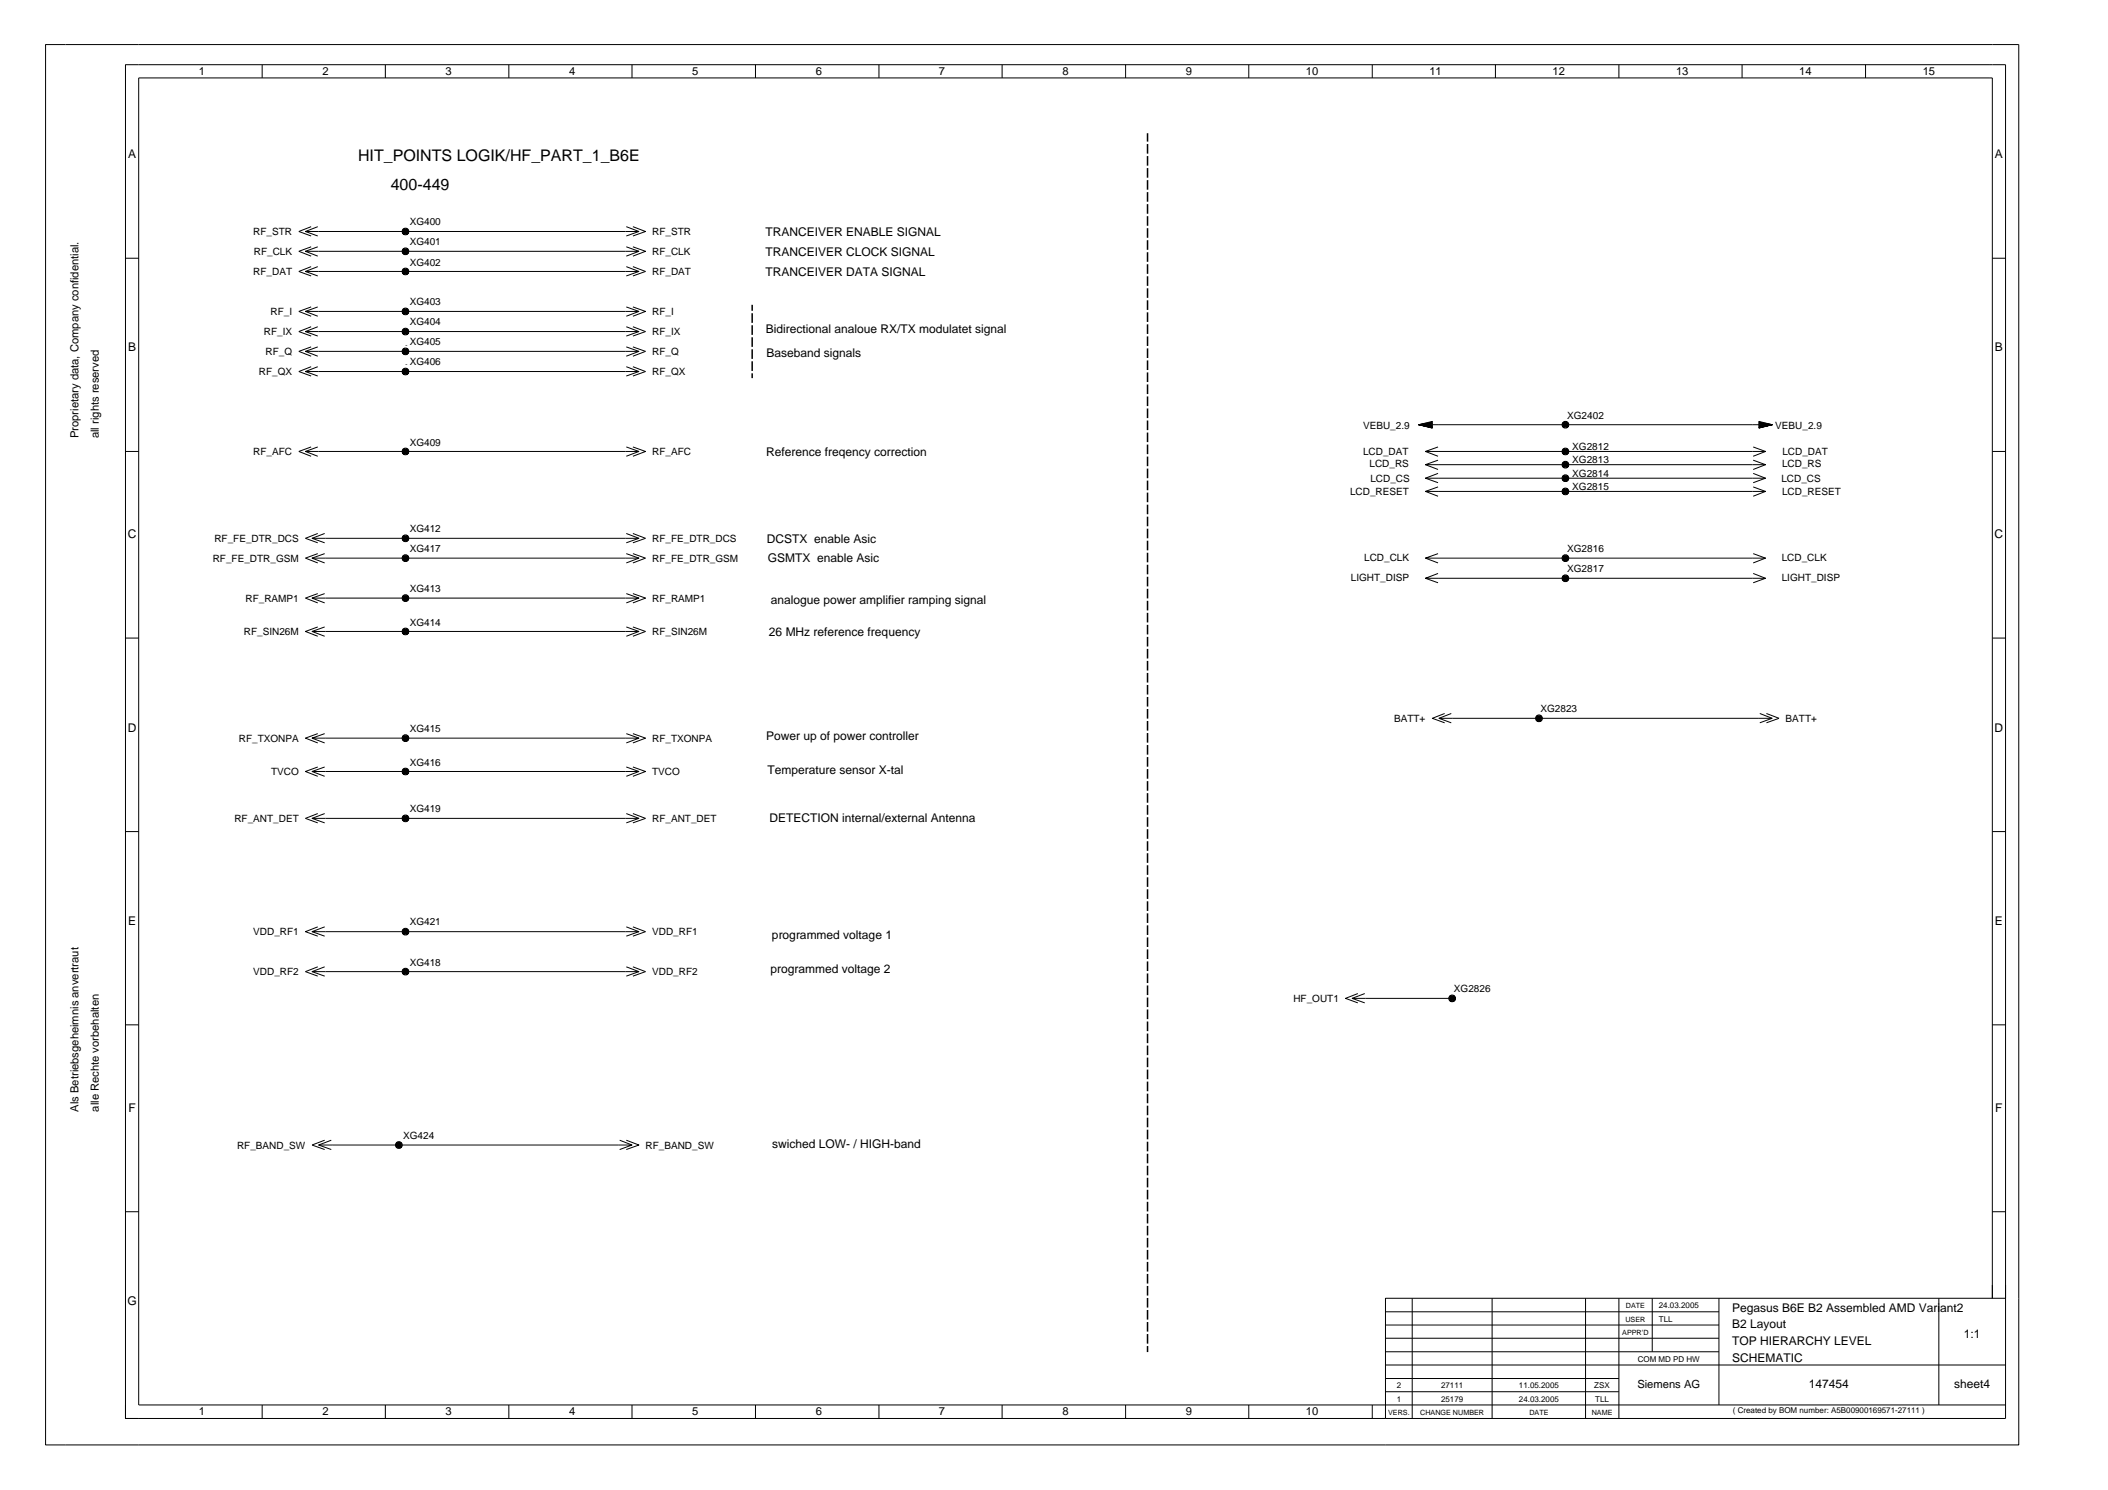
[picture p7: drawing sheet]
<svg xmlns="http://www.w3.org/2000/svg" width="594mm" height="420mm" viewBox="0 0 594 420" stroke-linecap="round" stroke-linejoin="round" font-family="sans-serif">
<g fill="none" stroke="#000" stroke-width=".28">
<path d="M12.8 12.6h556.1v394.5h-556.1zM73.9 18.2v3.8M108.6 18.2v3.8M143.4 18.2v3.8M178.1 18.2v3.8M212.9 18.2v3.8M247.7 18.2v3.8M282.4 18.2v3.8M317.2 18.2v3.8M351.9 18.2v3.8M386.7 18.2v3.8M421.4 18.2v3.8"/>
<path d="M456.2 18.2v3.8M491 18.2v3.8M525.8 18.2v3.8M35.4 72.8h3.7M86.1 65.2h94l-3.6 1.3M86.1 70.8h94l-3.6 1.4M86.1 76.5h94M87.7 75.1l-3.5 1.4 3.5 1.3M87.7 69.5l-3.5 1.3 3.5 1.4M87.7 63.9l-3.5 1.3 3.5 1.3M89.5 75.1l-3.4 1.4 3.4 1.3M89.5 69.5l-3.4 1.3 3.4 1.4"/>
<path d="M89.5 63.9l-3.4 1.3 3.4 1.3M113.8 76h.9v1h-.9zM113.8 70.4h.9v.9h-.9zM113.8 64.7h.9v.9h-.9zM113.9 65.1l.5-.2 .2 .5-.5 .2zM114 76.2l.4-.1 .2 .6-.5 .1-.2-.1zM114.1 70.5l.5 .1-.2 .5-.5-.1zM176.5 75.1l3.6 1.4-3.6 1.3M176.5 63.9l3.6 1.3M176.5 69.5l3.6 1.3M178.4 63.9l3.5 1.3-3.5 1.3M178.4 69.5l3.5 1.3-3.5 1.4"/>
<path d="M178.4 75.1l3.5 1.4-3.5 1.3M561.5 72.8h3.7M86.1 87.7h94l-3.6 1.4M86.1 93.4h94M86.1 99h94M87.7 97.7l-3.5 1.3 3.5 1.4M87.7 86.5l-3.5 1.2 3.5 1.4M87.7 92.1l-3.5 1.3 3.5 1.3M89.5 97.7l-3.4 1.3 3.4 1.4M89.5 86.5l-3.4 1.2 3.4 1.4M89.5 92.1l-3.4 1.3 3.4 1.3M113.8 98.6h.9v.9h-.9z"/>
<path d="M113.8 92.9h.9v.9h-.9zM113.8 87.3h.9v1h-.9zM113.9 93.2l.5-.1 .2 .5-.5 .2zM113.9 87.6l.5-.2 .2 .5-.5 .2zM114 98.7h.4l.2 .5-.5 .1-.2-.1zM176.5 92.1l3.6 1.3-3.6 1.3M176.5 97.7l3.6 1.3-3.6 1.4M176.5 86.5l3.6 1.2M178.4 86.5l3.5 1.2-3.5 1.4M178.4 92.1l3.5 1.3-3.5 1.3M178.4 97.7l3.5 1.3-3.5 1.4M86.1 104.7h94"/>
<path d="M87.7 103.3l-3.5 1.4 3.5 1.2M89.5 103.3l-3.4 1.4 3.4 1.2M113.8 104.2h.9v.9h-.9zM114 104.4l.4-.1 .2 .5-.5 .2-.2-.2zM176.5 103.3l3.6 1.4-3.6 1.2M178.4 103.3l3.5 1.4-3.5 1.2M403.7 119.9l-3.8-.2h99.5l-3.7 .2M403.7 119.3l-3.8 .4 3.8-.2M403.7 118.9l-3.8 .8 3.8-.5M440.7 119.2h1v1h-1zM440.8 119.5l.5-.2 .2 .5-.5 .2zM495.7 119.3l3.7 .4-3.7-.2"/>
<path d="M495.7 118.9l3.7 .8-3.7-.5M35.4 127.2h3.7M86.1 127.2h94l-3.6 1.4M87.7 125.9l-3.5 1.3 3.5 1.4M89.5 125.9l-3.4 1.3 3.4 1.4M113.8 126.8h.9v.9h-.9zM113.9 127l.5-.1 .2 .5-.5 .1zM176.5 125.9l3.6 1.3M178.4 125.9l3.5 1.3-3.5 1.4M401.7 127.2l3.6 1.4M401.7 138.5h95.9M401.7 134.7h95.9"/>
<path d="M401.7 130.9l3.6 1.4M403.7 120.4l-3.8-.7 3.8 .9v-1.9l-3.8 1 3.8 .9M403.7 120.1l-3.8-.4 3.8 .6M405.3 125.9l-3.6 1.3h95.9M405.3 133.4l-3.6 1.3 3.6 1.3M405.3 129.7l-3.6 1.2h95.9M405.3 137.2l-3.6 1.3 3.6 1.3M440.7 138h1v1h-1zM440.7 134.2h1v1h-1zM440.7 130.5h1v.9h-1zM440.7 126.8h1v.9h-1zM440.8 134.6l.5-.2 .2 .5-.5 .2z"/>
<path d="M440.8 130.8l.5-.2 .2 .5-.5 .2zM440.8 127l.5-.1 .2 .5-.5 .1zM441 138.1l.5 .2-.2 .5-.5-.2zM494.1 137.2l3.5 1.3-3.5 1.3M494.1 133.4l3.5 1.3-3.5 1.3M494.1 125.9l3.5 1.3-3.5 1.4M494.1 129.7l3.5 1.2-3.5 1.4M495.7 120.4l3.7-.7-3.7 .9v-1.9l3.7 1-3.7 .9M495.7 120.1l3.7-.4-3.7 .6M561.5 127.2h3.7M87.9 157.3h92.2M87.9 151.7h92.2"/>
<path d="M89.5 156l-3.4 1.3 3.4 1.3M89.5 150.3l-3.4 1.4 3.4 1.2M91.5 156l-3.6 1.3 3.6 1.3M91.5 150.3l-3.6 1.4 3.6 1.2M113.8 156.8h.9v1h-.9zM113.8 151.2h.9v.9h-.9zM113.9 157.1l.5-.2 .2 .5-.5 .2zM113.9 151.5l.5-.2 .2 .5-.5 .2zM176.5 150.3l3.6 1.4-3.6 1.2M176.5 156l3.6 1.3-3.6 1.3M178.4 150.3l3.5 1.4-3.5 1.2M178.4 156l3.5 1.3-3.5 1.3"/>
<path d="M401.7 157.3l3.6 1.3M405.3 156l-3.6 1.3h95.9M440.7 156.8h1v1h-1zM440.8 157.1l.5-.2 .2 .5-.5 .2zM494.1 156l3.5 1.3-3.5 1.3M35.4 179.8h3.7M87.9 168.5h92.2l-3.6 1.4M87.9 177.9l3.6 1.4M89.5 176.6l-3.4 1.3 3.4 1.4M89.5 167.2l-3.4 1.3 3.4 1.4M91.5 176.6l-3.6 1.3h92.2M91.5 167.2l-3.6 1.3 3.6 1.4"/>
<path d="M113.8 177.5h.9v.9h-.9zM113.8 168.1h.9v.9h-.9zM113.9 177.7l.5-.1 .2 .5-.5 .2zM113.9 168.3l.5-.1 .2 .5-.5 .2zM176.5 176.6l3.6 1.3-3.6 1.4M176.5 167.2l3.6 1.3M178.4 167.2l3.5 1.3-3.5 1.4M178.4 176.6l3.5 1.3-3.5 1.4M401.7 162.9l3.6 1.3M405.3 161.6l-3.6 1.3h95.9M440.7 162.4h1v1h-1zM440.8 162.8l.5-.2 .2 .5-.5 .2z"/>
<path d="M494.1 161.6l3.5 1.3-3.5 1.3M561.5 179.8h3.7M87.9 217.4l3.6 1.3M87.9 208l3.6 1.3M89.5 216.1l-3.4 1.3 3.4 1.3M89.5 206.7l-3.4 1.3 3.4 1.3M91.5 216.1l-3.6 1.3h92.2l-3.6 1.3M91.5 206.7l-3.6 1.3h92.2l-3.6 1.3M113.8 216.9h.9v1h-.9zM113.8 207.5h.9v1h-.9zM113.9 207.8l.5-.2 .2 .5-.5 .2zM113.9 217.2l.5-.2 .2 .5-.5 .2z"/>
<path d="M176.5 206.7l3.6 1.3M176.5 216.1l3.6 1.3M178.4 206.7l3.5 1.3-3.5 1.3M178.4 216.1l3.5 1.3-3.5 1.3M407.1 201l-3.4 1.4 3.4 1.3M409 201l-3.5 1.4M433.2 201.9h.9v.9h-.9zM433.4 202.2l.5-.2 .2 .6-.6 .1zM495.9 201l3.5 1.4-3.5 1.3M497.8 201l3.6 1.4-3.6 1.3M499.4 202.4h-93.9l3.5 1.3M35.4 234.3h3.7"/>
<path d="M87.9 230.6h92.2M89.5 229.2l-3.4 1.4 3.4 1.2M91.5 229.2l-3.6 1.4 3.6 1.2M113.8 230.1h.9v.9h-.9zM114 230.3l.4-.1 .2 .2-.2 .5-.5-.2zM176.5 229.2l3.6 1.4-3.6 1.2M178.4 229.2l3.5 1.4-3.5 1.2M561.5 234.3h3.7M87.9 262.5l3.6 1.3M87.9 273.8h92.2M89.5 261.1l-3.4 1.4 3.4 1.3M89.5 272.4l-3.4 1.4 3.4 1.2"/>
<path d="M91.5 261.1l-3.6 1.4h92.2M91.5 272.4l-3.6 1.4 3.6 1.2M113.8 273.2h.9v1.1h-.9zM113.8 262h.9v.9h-.9zM113.9 262.3l.5-.1 .2 .5-.5 .1zM114.1 273.4l.5 .2-.2 .5-.5-.2zM176.5 261.1l3.6 1.4-3.6 1.3M176.5 272.4l3.6 1.4-3.6 1.2M178.4 261.1l3.5 1.4-3.5 1.3M178.4 272.4l3.5 1.4-3.5 1.2M382.7 279.9l-3.5 1.4 3.5 1.3M384.6 279.9l-3.5 1.4"/>
<path d="M35.4 288.7h3.7M408.9 281.1l.5-.1 .2 .5-.5 .1zM409.3 281.3h-28.2l3.5 1.3M561.5 288.7h3.7M89.8 322.6h88.3l-3.5 1.3M91.5 321.3l-3.6 1.3 3.6 1.3M93.4 321.3l-3.6 1.3 3.6 1.3M111.9 322.1h.9v.9h-.9zM112.2 322.4l.4-.1 .1 .5-.5 .1-.1-.1zM174.6 321.3l3.5 1.3M176.5 321.3l3.6 1.3-3.6 1.3M35.4 341.4h3.7"/>
<path d="M561.5 341.4h3.7M390.5 377h93.9M390.5 373.3h93.9M390.5 369.6h93.9M398 365.8v33.9M420.5 365.8v33.9M446.8 365.8v33.9M456.2 365.8v33.9M465.6 365.8v15.1M484.4 365.8v30M546.4 365.8v30M561.5 365.8v-343.8h-522.4v373.8h526.1"/>
<path d="M565.2 365.8v-347.6h-529.8v381.5h3.7M35.4 395.8v3.9h3.7M39.1 399.7h526.1v-33.9h-174.7v33.9M73.9 395.8v3.9M108.6 395.8v3.9M143.4 395.8v3.9M178.1 395.8v3.9M212.9 395.8v3.9M247.7 395.8v3.9M282.4 395.8v3.9M317.2 395.8v3.9M351.9 395.8v3.9"/>
<path d="M386.7 395.8v3.9M390.5 392.1h65.7M390.5 388.4h65.7M390.5 384.6h174.7M390.5 380.9h93.9"/>
<circle cx="114.2" cy="65.2" r=".69"/>
<circle cx="114.2" cy="70.8" r=".69"/>
<circle cx="114.2" cy="76.5" r=".69"/>
<circle cx="114.3" cy="76.5" r=".17"/>
<circle cx="114.3" cy="65.2" r=".17"/>
<circle cx="114.3" cy="70.8" r=".17"/>
<circle cx="114.3" cy="65.2" r=".94"/>
<circle cx="114.3" cy="76.5" r=".94"/>
<circle cx="114.3" cy="70.8" r=".94"/>
<circle cx="114.3" cy="65.2" r=".51"/>
<circle cx="114.3" cy="70.8" r=".51"/>
<circle cx="114.3" cy="76.5" r=".51"/>
<circle cx="114.2" cy="87.8" r=".69"/>
<circle cx="114.2" cy="99" r=".69"/>
<circle cx="114.2" cy="93.4" r=".69"/>
<circle cx="114.3" cy="99" r=".17"/>
<circle cx="114.3" cy="93.4" r=".17"/>
<circle cx="114.3" cy="87.7" r=".17"/>
<circle cx="114.3" cy="87.7" r=".94"/>
<circle cx="114.3" cy="93.4" r=".94"/>
<circle cx="114.3" cy="99" r=".94"/>
<circle cx="114.3" cy="87.7" r=".51"/>
<circle cx="114.3" cy="93.4" r=".51"/>
<circle cx="114.3" cy="99" r=".51"/>
<circle cx="114.2" cy="104.7" r=".69"/>
<circle cx="114.3" cy="104.7" r=".17"/>
<circle cx="114.3" cy="104.7" r=".94"/>
<circle cx="114.3" cy="104.7" r=".51"/>
<circle cx="441.1" cy="119.7" r=".69"/>
<circle cx="441.2" cy="119.7" r=".17"/>
<circle cx="441.2" cy="119.7" r=".94"/>
<circle cx="441.2" cy="119.7" r=".51"/>
<circle cx="114.2" cy="127.2" r=".69"/>
<circle cx="114.3" cy="127.2" r=".17"/>
<circle cx="114.3" cy="127.2" r=".94"/>
<circle cx="114.3" cy="127.2" r=".51"/>
<circle cx="441.1" cy="138.5" r=".69"/>
<circle cx="441.1" cy="134.7" r=".69"/>
<circle cx="441.1" cy="130.9" r=".69"/>
<circle cx="441.1" cy="127.2" r=".69"/>
<circle cx="441.2" cy="138.5" r=".17"/>
<circle cx="441.2" cy="127.2" r=".17"/>
<circle cx="441.2" cy="134.7" r=".17"/>
<circle cx="441.2" cy="130.9" r=".17"/>
<circle cx="441.2" cy="138.5" r=".94"/>
<circle cx="441.2" cy="130.9" r=".94"/>
<circle cx="441.2" cy="127.2" r=".94"/>
<circle cx="441.2" cy="134.7" r=".94"/>
<circle cx="441.2" cy="130.9" r=".51"/>
<circle cx="441.2" cy="127.2" r=".51"/>
<circle cx="441.2" cy="138.5" r=".51"/>
<circle cx="441.2" cy="134.7" r=".51"/>
<circle cx="114.2" cy="157.3" r=".69"/>
<circle cx="114.2" cy="151.7" r=".69"/>
<circle cx="114.3" cy="157.3" r=".17"/>
<circle cx="114.3" cy="151.7" r=".17"/>
<circle cx="114.3" cy="157.3" r=".94"/>
<circle cx="114.3" cy="151.7" r=".94"/>
<circle cx="114.3" cy="157.2" r=".51"/>
<circle cx="114.3" cy="151.7" r=".51"/>
<circle cx="441.1" cy="157.3" r=".69"/>
<circle cx="441.2" cy="157.3" r=".17"/>
<circle cx="441.2" cy="157.3" r=".94"/>
<circle cx="441.2" cy="157.2" r=".51"/>
<circle cx="114.2" cy="177.9" r=".69"/>
<circle cx="114.2" cy="168.5" r=".69"/>
<circle cx="114.3" cy="168.5" r=".17"/>
<circle cx="114.3" cy="177.9" r=".17"/>
<circle cx="114.3" cy="168.5" r=".94"/>
<circle cx="114.3" cy="177.9" r=".94"/>
<circle cx="114.3" cy="177.9" r=".51"/>
<circle cx="114.3" cy="168.5" r=".51"/>
<circle cx="441.1" cy="162.9" r=".69"/>
<circle cx="441.2" cy="162.9" r=".17"/>
<circle cx="441.2" cy="162.9" r=".94"/>
<circle cx="441.2" cy="162.9" r=".51"/>
<circle cx="114.2" cy="208" r=".69"/>
<circle cx="114.2" cy="217.4" r=".69"/>
<circle cx="114.3" cy="208" r=".17"/>
<circle cx="114.3" cy="217.4" r=".17"/>
<circle cx="114.3" cy="217.4" r=".94"/>
<circle cx="114.3" cy="208" r=".94"/>
<circle cx="114.3" cy="208" r=".51"/>
<circle cx="114.3" cy="217.4" r=".51"/>
<circle cx="433.7" cy="202.4" r=".69"/>
<circle cx="433.7" cy="202.4" r=".17"/>
<circle cx="433.7" cy="202.4" r=".94"/>
<circle cx="433.8" cy="202.4" r=".51"/>
<circle cx="114.2" cy="230.6" r=".69"/>
<circle cx="114.3" cy="230.6" r=".17"/>
<circle cx="114.3" cy="230.6" r=".94"/>
<circle cx="114.3" cy="230.6" r=".51"/>
<circle cx="114.2" cy="273.8" r=".69"/>
<circle cx="114.2" cy="262.5" r=".69"/>
<circle cx="114.3" cy="262.5" r=".17"/>
<circle cx="114.3" cy="273.8" r=".17"/>
<circle cx="114.3" cy="262.5" r=".94"/>
<circle cx="114.3" cy="273.8" r=".94"/>
<circle cx="114.3" cy="273.8" r=".51"/>
<circle cx="114.3" cy="262.5" r=".51"/>
<circle cx="409.2" cy="281.3" r=".69"/>
<circle cx="409.3" cy="281.3" r=".17"/>
<circle cx="409.3" cy="281.3" r=".94"/>
<circle cx="409.3" cy="281.3" r=".51"/>
<circle cx="112.4" cy="322.6" r=".69"/>
<circle cx="112.4" cy="322.6" r=".17"/>
<circle cx="112.4" cy="322.6" r=".94"/>
<circle cx="112.5" cy="322.6" r=".51"/>
</g>
<g fill="#000">
<path d="M113.8 76h.9v1h-.9z" fill-rule="evenodd"/>
<path d="M113.8 70.4h.9v.9h-.9z" fill-rule="evenodd"/>
<path d="M113.8 64.7h.9v.9h-.9z" fill-rule="evenodd"/>
<path d="M113.8 98.6h.9v.9h-.9z" fill-rule="evenodd"/>
<path d="M113.8 92.9h.9v.9h-.9z" fill-rule="evenodd"/>
<path d="M113.8 87.3h.9v1h-.9z" fill-rule="evenodd"/>
<path d="M113.8 104.2h.9v.9h-.9z" fill-rule="evenodd"/>
<path d="M113.8 126.8h.9v.9h-.9z" fill-rule="evenodd"/>
<path d="M440.7 138h1v1h-1z" fill-rule="evenodd"/>
<path d="M440.7 134.2h1v1h-1z" fill-rule="evenodd"/>
<path d="M440.7 130.5h1v.9h-1z" fill-rule="evenodd"/>
<path d="M440.7 126.8h1v.9h-1z" fill-rule="evenodd"/>
<path d="M440.7 119.2h1v1h-1z" fill-rule="evenodd"/>
<path d="M113.8 156.8h.9v1h-.9z" fill-rule="evenodd"/>
<path d="M113.8 151.2h.9v.9h-.9z" fill-rule="evenodd"/>
<path d="M440.7 156.8h1v1h-1z" fill-rule="evenodd"/>
<path d="M113.8 177.5h.9v.9h-.9z" fill-rule="evenodd"/>
<path d="M113.8 168.1h.9v.9h-.9z" fill-rule="evenodd"/>
<path d="M440.7 162.4h1v1h-1z" fill-rule="evenodd"/>
<path d="M113.8 216.9h.9v1h-.9z" fill-rule="evenodd"/>
<path d="M113.8 207.5h.9v1h-.9z" fill-rule="evenodd"/>
<path d="M433.2 201.9h.9v.9h-.9z" fill-rule="evenodd"/>
<path d="M113.8 230.1h.9v.9h-.9z" fill-rule="evenodd"/>
<path d="M113.8 273.2h.9v1.1h-.9z" fill-rule="evenodd"/>
<path d="M113.8 262h.9v.9h-.9z" fill-rule="evenodd"/>
<path d="M111.9 322.1h.9v.9h-.9z" fill-rule="evenodd"/>
</g>
<g fill="none" stroke="#000" stroke-width=".42">
<path d="M323.4 37.5v2.4M323.4 40.6v2.7M323.4 44v2.7M323.4 47.4v2.7M323.4 50.7v2.8M323.4 54.1v2.7M323.4 57.5v2.7M323.4 60.9v2.7M323.4 64.3v2.7M323.4 67.7v2.7M323.4 71.1v2.7M323.4 74.5v2.7"/>
<path d="M323.4 77.8v2.7M212 85.9v1.7M212 88.3v2.7M212 91.6v2.7M212 95v2.7M212 98.4v2.7M323.4 81.2v2.7M323.4 84.6v2.7M323.4 88v2.7M323.4 91.4v2.7M323.4 94.8v2.7M323.4 98.2v2.7"/>
<path d="M212 101.8v2.7M212 105.2v1.3M323.4 101.5v2.8M323.4 104.9v2.7M323.4 108.3v2.7M323.4 111.7v2.7M323.4 115.1v2.7M323.4 118.5v2.7M323.4 121.9v2.7M323.4 125.3v2.7M323.4 128.6v2.7M323.4 132v2.7"/>
<path d="M323.4 135.4v2.7M323.4 138.8v2.7M323.4 142.2v2.7M323.4 145.6v2.7M323.4 149v2.7M323.4 152.3v2.8M323.4 155.7v2.7M323.4 159.1v2.7M323.4 162.5v2.7M323.4 165.9v2.7M323.4 169.3v2.7M323.4 172.7v2.7"/>
<path d="M323.4 176.1v2.7M323.4 179.4v2.7M323.4 182.8v2.7M323.4 186.2v2.7M323.4 189.6v2.7M323.4 193v2.7M323.4 196.4v2.7M323.4 199.8v2.7M323.4 203.1v2.8M323.4 206.5v2.7M323.4 209.9v2.7M323.4 213.3v2.7"/>
<path d="M323.4 216.7v2.7M323.4 220.1v2.7M323.4 223.5v2.7M323.4 226.9v2.7M323.4 230.2v2.7M323.4 233.6v2.7M323.4 237v2.7M323.4 240.4v2.7M323.4 243.8v2.7M323.4 247.2v2.7M323.4 250.6v2.7M323.4 253.9v2.8"/>
<path d="M323.4 257.3v2.7M323.4 260.7v2.7M323.4 264.1v2.7M323.4 267.5v2.7M323.4 270.9v2.7M323.4 274.3v2.7M323.4 277.7v2.7M323.4 281v2.7M323.4 284.4v2.7M323.4 287.8v2.7M323.4 291.2v2.7M323.4 294.6v2.7"/>
<path d="M323.4 298v2.7M323.4 301.4v2.7M323.4 304.7v2.8M323.4 308.1v2.7M323.4 311.5v2.7M323.4 314.9v2.7M323.4 318.3v2.7M323.4 321.7v2.7M323.4 325.1v2.7M323.4 328.5v2.7M323.4 331.8v2.7M323.4 335.2v2.7"/>
<path d="M323.4 338.6v2.7M323.4 342v2.7M323.4 345.4v2.7M323.4 348.8v2.7M323.4 352.2v2.7M323.4 355.5v2.8M323.4 358.9v2.7M323.4 362.3v2.7M323.4 365.7v2.7M323.4 369.1v2.7M323.4 372.5v2.7M323.4 375.9v2.7"/>
<path d="M323.4 379.3v1.6"/>
</g>
<g font-size="4.5">
<text x="100.9" y="45.5">HIT_POINTS LOGIK/HF_PART_1_B6E</text>
<text x="110.1" y="53.5">400-449</text>
</g>
<g font-size="3.4">
<text x="36.1" y="44.6">A</text>
<text x="562.2" y="44.6">A</text>
<text x="215.7" y="66.5">TRANCEIVER ENABLE SIGNAL</text>
<text x="215.7" y="77.7">TRANCEIVER DATA SIGNAL</text>
<text x="215.7" y="72">TRANCEIVER CLOCK SIGNAL</text>
<text x="215.8" y="93.9">Bidirectional analoue RX/TX modulatet signal</text>
<text x="36.1" y="99">B</text>
<text x="216" y="100.6">Baseband signals</text>
<text x="562.2" y="99">B</text>
<text x="216" y="128.5">Reference freqency correction</text>
<text x="36" y="151.7">C</text>
<text x="216.1" y="153">DCSTX enable Asic</text>
<text x="562.1" y="151.7">C</text>
<text x="216.4" y="158.4">GSMTX enable Asic</text>
<text x="217.2" y="170.1">analogue power amplifier ramping signal</text>
<text x="216.7" y="179.1">26 MHz reference frequency</text>
<text x="36" y="206.1">D</text>
<text x="216" y="208.5">Power up of power controller</text>
<text x="562.1" y="206.1">D</text>
<text x="216.3" y="218">Temperature sensor X-tal</text>
<text x="216.9" y="231.6">DETECTION internal/external Antenna</text>
<text x="36.1" y="260.6">E</text>
<text x="562.2" y="260.6">E</text>
<text x="217.6" y="264.6">programmed voltage 1</text>
<text x="217.1" y="274.1">programmed voltage 2</text>
<text x="36.2" y="313.2">F</text>
<text x="562.3" y="313.2">F</text>
<text x="217.6" y="323.5">swiched LOW- / HIGH-band</text>
<text x="35.9" y="367.7">G</text>
<text x="488.2" y="369.6">Pegasus B6E B2 Assembled AMD Variant2</text>
<text x="488.2" y="374.3">B2 Layout</text>
<text x="553.5" y="377">1:1</text>
<text x="488.2" y="379">TOP HIERARCHY LEVEL</text>
<text x="488.2" y="383.7">SCHEMATIC</text>
<text x="509.8" y="391.2">147454</text>
<text x="550.7" y="391.2">sheet4</text>
</g>
<g font-size="3.2">
<text x="56.1" y="21">1</text>
<text x="90.9" y="21">2</text>
<text x="125.6" y="21">3</text>
<text x="160.4" y="21">4</text>
<text x="195.1" y="21">5</text>
<text x="229.9" y="21">6</text>
<text x="264.6" y="21">7</text>
<text x="299.4" y="21">8</text>
<text x="334.2" y="21">9</text>
<text x="368" y="21">10</text>
<text x="402.8" y="21">11</text>
<text x="437.6" y="21">12</text>
<text x="472.4" y="21">13</text>
<text x="507.1" y="21">14</text>
<text x="541.9" y="21">15</text>
<text x="22.2" y="123.5" transform="rotate(-90 22.2 123.5)">Proprietary data, Company confidential.</text>
<text x="27.8" y="123.5" transform="rotate(-90 27.8 123.5)">all rights reserved</text>
<text x="22.2" y="313.2" transform="rotate(-90 22.2 313.2)">Als Betriebsgeheimnis anvertraut</text>
<text x="27.8" y="313.2" transform="rotate(-90 27.8 313.2)">alle Rechte vorbehalten</text>
<text x="461.4" y="391.2">Siemens AG</text>
<text x="56.1" y="398.7">1</text>
<text x="90.9" y="398.7">2</text>
<text x="125.6" y="398.7">3</text>
<text x="160.4" y="398.7">4</text>
<text x="195.1" y="398.7">5</text>
<text x="229.9" y="398.7">6</text>
<text x="264.6" y="398.7">7</text>
<text x="299.4" y="398.7">8</text>
<text x="334.2" y="398.7">9</text>
<text x="368" y="398.7">10</text>
</g>
<g font-size="2.8">
<text x="115.5" y="63.5">XG400</text>
<text x="71.4" y="66.2">RF_STR</text>
<text x="71.5" y="71.8">RF_CLK</text>
<text x="115.5" y="69.1">XG401</text>
<text x="183.8" y="66.2">RF_STR</text>
<text x="183.8" y="71.8">RF_CLK</text>
<text x="71.4" y="77.5">RF_DAT</text>
<text x="115.5" y="74.8">XG402</text>
<text x="183.8" y="77.5">RF_DAT</text>
<text x="76.2" y="88.8">RF_I</text>
<text x="115.5" y="86.1">XG403</text>
<text x="183.8" y="88.8">RF_I</text>
<text x="74.4" y="94.4">RF_IX</text>
<text x="115.5" y="91.7">XG404</text>
<text x="183.8" y="94.4">RF_IX</text>
<text x="74.8" y="100">RF_Q</text>
<text x="115.5" y="97.3">XG405</text>
<text x="183.8" y="100">RF_Q</text>
<text x="73" y="105.7">RF_QX</text>
<text x="115.5" y="102.9">XG406</text>
<text x="183.8" y="105.7">RF_QX</text>
<text x="441.7" y="118">XG2402</text>
<text x="115.5" y="125.5">XG409</text>
<text x="384.1" y="120.9">VEBU_2.9</text>
<text x="500.3" y="120.8">VEBU_2.9</text>
<text x="71.4" y="128.2">RF_AFC</text>
<text x="183.8" y="128.2">RF_AFC</text>
<text x="384.1" y="128.1">LCD_DAT</text>
<text x="385.9" y="131.7">LCD_RS</text>
<text x="443.1" y="126.8">XG2812</text>
<text x="443.1" y="130.5">XG2813</text>
<text x="502.2" y="131.7">LCD_RS</text>
<text x="502.3" y="128.1">LCD_DAT</text>
<text x="386.2" y="135.7">LCD_CS</text>
<text x="443.1" y="134.3">XG2814</text>
<text x="502" y="135.7">LCD_CS</text>
<text x="380.5" y="139.6">LCD_RESET</text>
<text x="443.1" y="138.1">XG2815</text>
<text x="502.2" y="139.6">LCD_RESET</text>
<text x="115.5" y="149.9">XG412</text>
<text x="60.4" y="152.7">RF_FE_DTR_DCS</text>
<text x="115.5" y="155.6">XG417</text>
<text x="183.8" y="152.7">RF_FE_DTR_DCS</text>
<text x="441.7" y="155.6">XG2816</text>
<text x="59.9" y="158.3">RF_FE_DTR_GSM</text>
<text x="183.8" y="158.3">RF_FE_DTR_GSM</text>
<text x="384.5" y="158">LCD_CLK</text>
<text x="441.7" y="161.2">XG2817</text>
<text x="502.1" y="158">LCD_CLK</text>
<text x="115.5" y="166.8">XG413</text>
<text x="380.7" y="163.7">LIGHT_DISP</text>
<text x="502.1" y="163.7">LIGHT_DISP</text>
<text x="69.2" y="169.5">RF_RAMP1</text>
<text x="183.8" y="169.5">RF_RAMP1</text>
<text x="68.7" y="178.9">RF_SIN26M</text>
<text x="115.5" y="176.2">XG414</text>
<text x="183.8" y="178.9">RF_SIN26M</text>
<text x="392.9" y="203.4">BATT+</text>
<text x="434.1" y="200.6">XG2823</text>
<text x="503.2" y="203.4">BATT+</text>
<text x="67.3" y="209">RF_TXONPA</text>
<text x="115.5" y="206.3">XG415</text>
<text x="183.8" y="209">RF_TXONPA</text>
<text x="115.5" y="215.7">XG416</text>
<text x="76.4" y="218.4">TVCO</text>
<text x="183.8" y="218.4">TVCO</text>
<text x="66.1" y="231.6">RF_ANT_DET</text>
<text x="115.5" y="228.8">XG419</text>
<text x="183.8" y="231.6">RF_ANT_DET</text>
<text x="71.4" y="263.5">VDD_RF1</text>
<text x="115.5" y="260.7">XG421</text>
<text x="183.8" y="263.5">VDD_RF1</text>
<text x="71.4" y="274.8">VDD_RF2</text>
<text x="115.5" y="272.1">XG418</text>
<text x="183.8" y="274.8">VDD_RF2</text>
<text x="409.8" y="279.5">XG2826</text>
<text x="364.5" y="282.3">HF_OUT1</text>
<text x="66.8" y="323.6">RF_BAND_SW</text>
<text x="113.6" y="320.9">XG424</text>
<text x="181.9" y="323.6">RF_BAND_SW</text>
</g>
<g font-size="2.3">
<text x="467.5" y="368.7">24.03.2005</text>
<text x="467.5" y="372.4">TLL</text>
<text x="461.5" y="383.7">COM MD PD HW</text>
<text x="393.6" y="391.2">2</text>
<text x="393.6" y="394.9">1</text>
<text x="406.1" y="391.2">27111</text>
<text x="406.1" y="394.9">25179</text>
<text x="428.1" y="394.9">24.03.2005</text>
<text x="428.1" y="391.2">11.05.2005</text>
<text x="449.3" y="391.2">ZSX</text>
<text x="449.6" y="394.9">TLL</text>
<text x="488.4" y="398.2">( Created by BOM number: A5B00900169571-27111 )</text>
</g>
<g font-size="2">
<text x="458.2" y="368.7">DATE</text>
<text x="457.2" y="376.1">APPR’D</text>
<text x="458.1" y="372.4">USER</text>
<text x="391.2" y="398.7">VERS.</text>
<text x="400.2" y="398.7">CHANGE NUMBER</text>
<text x="431" y="398.7">DATE</text>
<text x="448.6" y="398.7">NAME</text>
</g>
<g font-size="1.7">
<text x="114.3" y="97.6">-</text>
<text x="114.3" y="103.2">-</text>
</g>
</svg>
